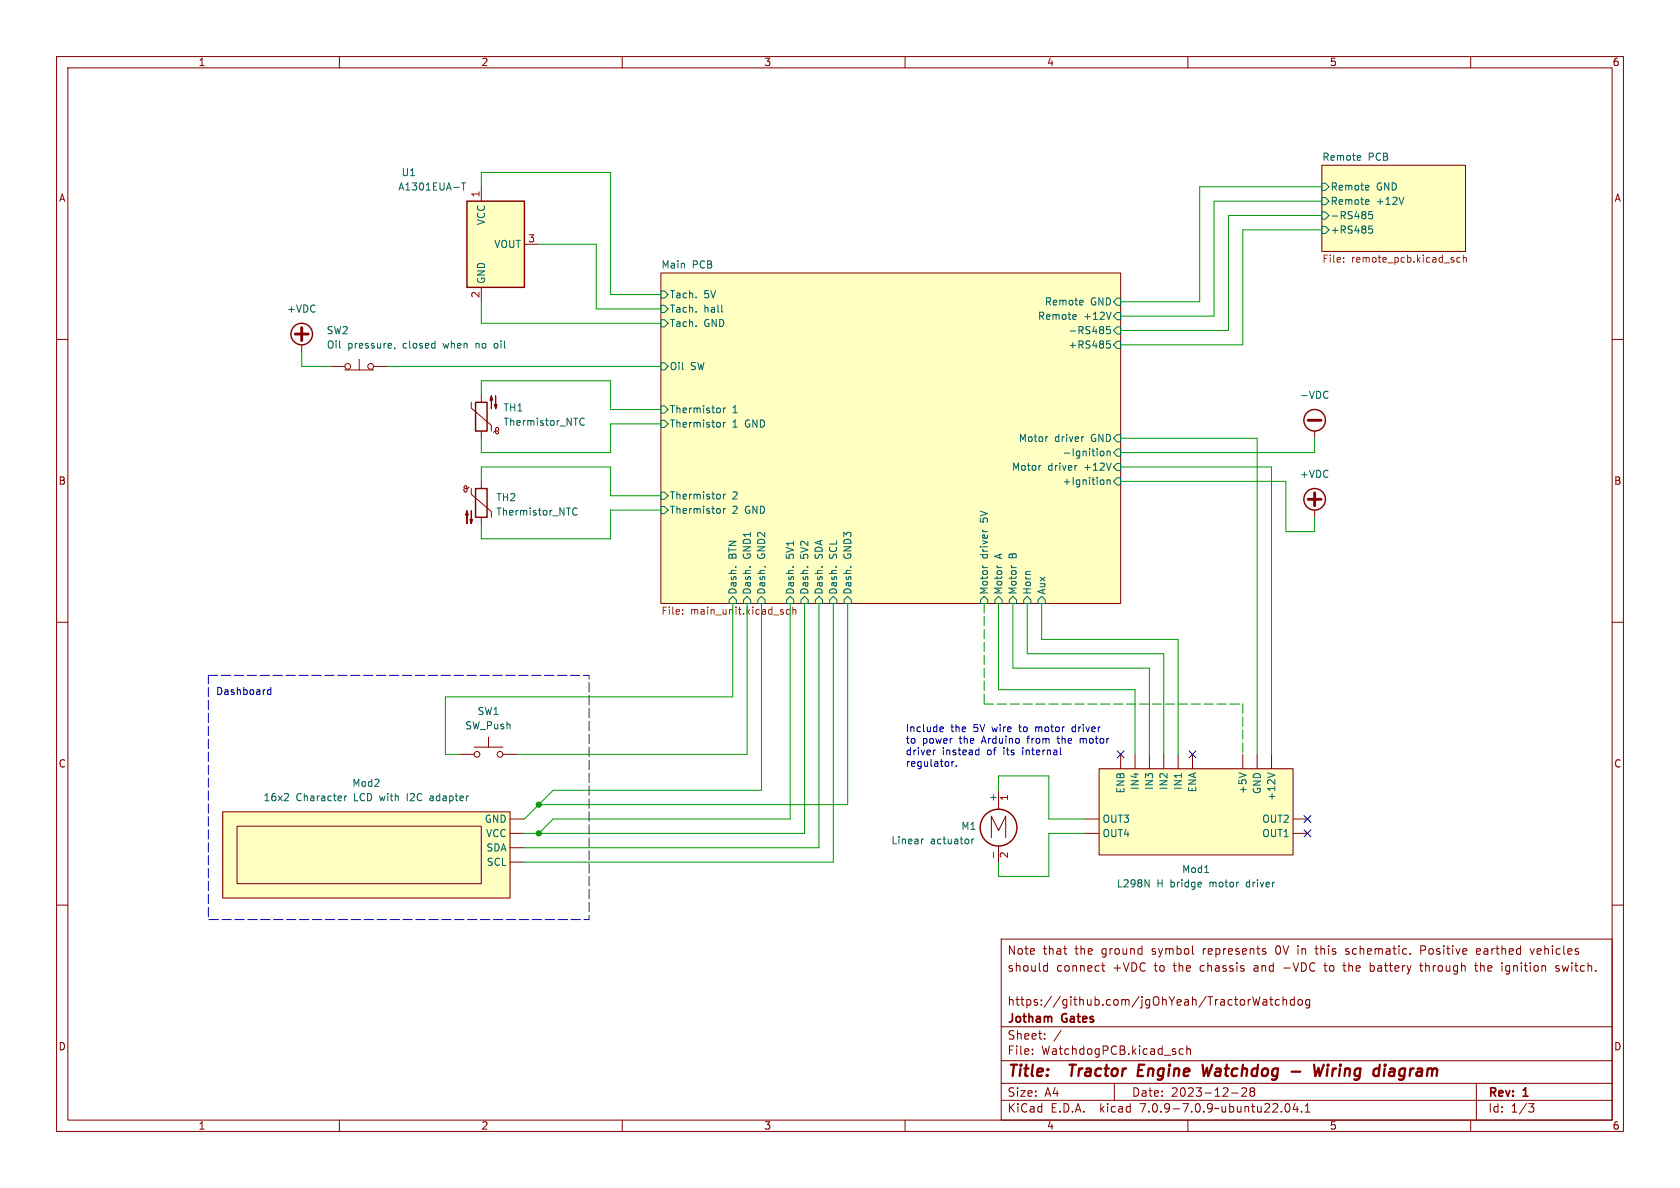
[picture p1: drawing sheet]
<svg xmlns="http://www.w3.org/2000/svg" width="297mm" height="210mm" viewBox="0 0 297 210" stroke-linecap="round" stroke-linejoin="round" font-family="sans-serif">
<g fill="none" stroke="#840000" stroke-width=".18">
<path d="M10 10h277v190h-277zM12 12h273v186h-273zM60 10v2M110 10v2M160 10v2M210 10v2M260 10v2M85.1 33v2.6M233.7 29.2h25.4v15.3h-25.4zM10 60h2M85.1 50.8v2.5M92.7 43.2h2.5"/>
<path d="M116.8 48.3h81.3v58.4h-81.3zM285 60h2M53.3 61v1.2M58.4 64.8h2.6M61 65.4h5M63.5 63.5v1.9M66 64.8h2.6M83.3 71.1v1l3.6 3.1v1M85.1 69.9v1.2M85.1 76.2v1.3M88.3 76.1l-.2-.5h-.3l-.2 .2v.7l.2 .2 .3-.1v-.3l-.3-.1h-.3l-.3 .3M232.4 76.2v1.3"/>
<path d="M82.9 86.1l-.2 .2-.3 .1-.3-.1v-.3l.2-.1 .2 .1v.8l-.1 .2-.3-.1-.2-.4M83.3 86.4v1l3.6 3v1M85.1 85.1v1.3M85.1 91.4v1.3M232.4 90.2v1.2M10 110h2M285 110h2M81.3 133.4h2.5M83.8 132.1h5.1M86.4 130.3v1.8M88.9 133.4h2.5M176.5 139.7v3.4"/>
<path d="M194.3 135.9h34.3v15.2h-34.3zM198.1 133.4v2.5M200.7 133.4v2.5M203.2 133.4v2.5M205.7 133.4v2.5M208.3 133.4v2.5M210.8 133.4v2.5M219.7 133.4v2.5M222.2 133.4v2.5M224.8 133.4v2.5M10 160h2M39.4 143.5h50.8v15.3h-50.8z"/>
<path d="M41.9 146.1h43.2v10.1h-43.2zM90.2 144.8h2.5M90.2 152.4h2.5M90.2 149.9h2.5M90.2 147.3h2.5M175.3 148.1v-3.8l1.2 2.5 1.3-2.5v3.8M176.5 149.6v2.8M191.8 144.8h2.5M191.8 147.3h2.5M228.6 144.8h2.5M228.6 147.3h2.5M285 160h2"/>
<path d="M177 166h108v32h-108zM184.7 170.7l.5 .1M185.2 170.2v1.5M185.2 171.6l-.5 .1M188 167.7h.6M188.5 168.7h.1M194.7 170.7h.6M195 170.2v1.3l.3 .2M221.5 176.2l.3 1.5 .3-1.1 .3 1.1 .3-1.5M223.3 176.8h.6l.1 .9M223.4 167.7l.3 .1M223.4 168.2l.3 .1 .1 .2-.2 .2h-.3"/>
<path d="M224 177.1h-.5a.29 .29 0 0 0-.3 .3 .29 .29 0 0 0 .3 .3l.5-.1M224.5 176.7h.5M224.7 176.2v1.3l.3 .2M226.2 176.8l-.5-.1-.2 .3v.4l.1 .2h.6M226.8 176.8l.2-.1 .4 .1 .1 .9M226.8 176.2v1.5M227 171.1h1.1M228.8 176.8l-.4-.1-.3 .3v.4l.1 .2h.6M228.8 176.2v1.5M229.5 176.8l.2-.1 .5 .1v.6l-.1 .2-.4 .1-.2-.1zM231.5 176.8l-.4-.1-.3 .3v.4l.2 .2h.5M231.5 176.7v1.2l-.3 .3-.3-.1"/>
<path d="M232.5 167.7h.5M232.7 167.2v1.3l.2 .2M234 170.7h.6M234.2 170.2v1.3l.3 .2M237.4 170.7h.6M237.6 170.2v1.3l.4 .2M237.9 168.6l.4 .1M238.3 167.7l-.3 .1-.1 .1 .1 .2 .3 .1M242.2 171.6h.6M242.2 170.8h.6M242.2 170.2v1.5M251 170.7h.5"/>
<path d="M251.2 170.2v1.3l.3 .2M251.2 168h.5M251.7 167.2h-.5v1.5M260.7 170.7h.5M260.9 170.2v1.3l.3 .2M261.7 167.9l-.2-.2h-.3l-.2 .2 .1 .7h.6M261.7 168.1l-.7 .1M266.2 172.1l.4 .1M266.7 170.7h-.2l-.3 .3v.6l.5 .1M270.5 167.7l.4 1 .3-1M275.6 170.8l-.4-.1-.2 .2 .1 .2 .5 .2v.3h-.6M276.2 170.7l.3 1"/>
<path d="M60 198v2M110 198v2M160 198v2M177 194.5h108M177 191.5h108M177 187.5h108M177 181.5h108M182.5 186.3v.1M182.5 185.5v.1M184.7 183.6v.1M184.7 182.8v.1M187.6 182.1l-1.3 2"/>
<path d="M197 191.5v3M209.2 185.5l-.5-.1-.2 .3v.4l.1 .2h.6M209.8 185.5l.2-.1 .4 .1 .1 .9M209.8 184.9v1.5M210 198v2M217.7 193.2h1.2M220.3 192.4v.5l-.8 .9h.9M221 192.4v.3l.2 .2M221.2 192.9l-.2 .3v.3l.2 .3 .5-.1 .1-.2-.1-.4-.2-.2M221.2 192.9h.3M221.7 192.4l.1 .3-.3 .2M227.3 195.2l.2-.1a.81 .81 0 0 1 .6 .6 .81 .81 0 0 1-.3 .8l-.1 .1a.81 .81 0 0 1-.4-1.4z"/>
<path d="M229 195l-.4 1.1h.9M229.3 195.6v1M230.1 196.5v.1M230.7 196.6h.9M230.7 195.5l.5-.4v1.5M260 198v2M261 191.5v6.5M270.2 195.1h1l-.5 .6 .4 .1 .1 .5-.3 .3h-.4"/>
<circle cx="61.5" cy="64.8" r=".51"/>
<circle cx="65.5" cy="64.8" r=".51"/>
<circle cx="84.3" cy="133.4" r=".51"/>
<circle cx="88.4" cy="133.4" r=".51"/>
</g>
<g fill="none" stroke="#840000" stroke-width=".4">
<path d="M189.1 188.2h1.1M189.6 188.2l-.2 2M201.2 189.2h.7M202.3 188.2h-.9l-.3 2h1M214.3 188.2l-.7 2-.2-1.4-.6 1.4M228.3 189.4h1.6M232.3 188.2l.2 2 .6-1.4 .2 1.4 .7-2M234.7 188.9l-.2 1.3M234.8 188.2v.2M234.8 188.2l-.1 .1 .1 .1M234.8 188.2l.1 .1-.1 .1M235.7 188.9l-.2 1.3"/>
<path d="M235.8 189l-.2 .3M245.9 188.9l.6 .1-.1 1.2M246.5 190.1l-.7 .1M246.6 189.4h-.7"/>
</g>
<g fill="#ffffc2" stroke="#ffffc2" stroke-width=".18">
<path d="M233.7 29.2h25.4v15.3h-25.4z"/>
<path d="M116.8 48.3h81.3v58.4h-81.3z"/>
<path d="M39.4 143.5h50.8v15.3h-50.8z"/>
<path d="M194.3 135.9h34.3v15.2h-34.3z"/>
<path d="M82.5 35.6h10.2v15.2h-10.2z"/>
</g>
<g fill="none" stroke="#006464" stroke-width=".18">
<path d="M81.6 32.3h.7M82 32.3v1.3M233.7 32.4h.6l.6 .6-.6 .7h-.6zM233.7 37.5h.6l.6 .6-.6 .6h-.6zM233.7 34.9h.6l.6 .7-.6 .6h-.6zM240.4 27.5l.2 .3-.7 .1M240.5 28.3h-.1M241.8 32.8l.2 .3-.6 .1M241.8 35.3l.2 .3-.6 .1M242 33.5l-.2 .1M242 36.1h-.2M242 39.9h.6"/>
<path d="M242.6 37.4h-.6v.6l.1-.1 .5 .1 .1 .1-.1 .5-.2 .1-.4-.1M248.2 34.9l-.4 1.2M116.8 54h.7l.6 .6-.6 .6h-.7zM116.8 51.4h.7l.6 .7-.6 .6h-.7zM116.8 56.5h.7l.6 .7-.6 .6h-.7zM127.7 55.1l.1 .1M190.1 55.6l.2 .3-.6 .1M190.2 56.4l-.1 .1M191.3 53.1l.2 .3-.6 .1M191.4 53.9h-.1M196.3 57.7h-.6l-.1 .6 .2-.1 .4 .1 .1 .2v.4l-.2 .1-.5-.1M196.4 55.2l-.4 1.3"/>
<path d="M197.5 52.7h.6v1.3h-.6l-.7-.7zM197.5 57.8h.6v1.3h-.6l-.7-.7zM197.5 55.2h.6v1.3h-.6l-.7-.6zM233.7 40h.6l.6 .6-.6 .7h-.6zM242 40.5l.4-.1 .3 .3-.1 .5h-.6M69.8 61.5l-.1 .2M87.5 60.8l-.1 .1 .1 .6M102.5 74.6l.2 .5 .3 .1 .3-.1M103.3 74l-.3-.1-.3 .1-.2 .5M116.8 71.8h.7l.6 .6-.6 .6h-.7zM116.8 74.3h.7l.6 .6-.6 .7h-.7zM116.8 64.1h.7l.6 .7-.6 .6h-.7z"/>
<path d="M127.9 72.1v.9M127.9 74.7v.8M128.3 72.1l-.4 .3M128.3 74.7l-.4 .2M185.1 77.2h.2M191.6 77.2l-.2 .1M194.5 80l.2-.3 .3 .1 .2 .2-.2 .5-.3 .1-.2-.3M195.7 60.3h.6M195.7 60.8h.4l.2 .2-.1 .5h-.5M195.7 79.7v.9M195.7 79.9l.2-.2 .3 .1 .1 .8M197.5 76.8h.6v1.3h-.6l-.7-.6z"/>
<path d="M197.5 79.4h.6v1.2h-.6l-.7-.6zM197.5 60.3h.6v1.3h-.6l-.7-.6zM234.5 69.2l.3 .1M234.8 70.3l-.3 .1M101.2 90.5l.3 .5 .3 .1 .2-.2M102 89.9l-.2-.1-.3 .1-.3 .4M116.8 87h.7l.6 .6-.6 .7h-.7zM116.8 89.5h.7l.6 .7-.6 .6h-.7zM127.9 87.4v.8M127.9 89.9v.8M128.3 87.4l-.4 .2M128.3 89.9l-.4 .2"/>
<path d="M173.7 93.6v.1M173.7 100v.1M176.3 100v.1M178.8 100v.1M183.9 82.3h.1M190.4 82.3h-.3M194.9 84.8l.3 .3v.3l-.3 .3M195.7 84.9l.2-.1 .3 .1 .1 .8M195.7 84.8v.9M197.5 84.5h.6v1.2h-.6l-.7-.6zM197.5 81.9h.6v1.3h-.6l-.7-.6zM128.9 106l.6-.6 .7 .6v.7h-1.3z"/>
<path d="M132.1 105.4l.6 .6v.7h-1.3v-.7zM134.6 105.4l.7 .6v.7h-1.3v-.7zM139.7 105.4l.6 .6v.7h-1.2v-.7zM142.2 105.4l.7 .6v.7h-1.3v-.7zM144.8 105.4l.6 .6v.7h-1.3v-.7zM147.3 105.4l.7 .6v.7h-1.3v-.7zM149.9 105.4l.6 .6v.7h-1.3v-.7zM174 105.4l.6 .6v.7h-1.2v-.7zM176.5 105.4l.7 .6v.7h-1.3v-.7zM179.1 105.4l.6 .6v.7h-1.3v-.7zM181.6 105.4l.6 .6v.7h-1.2v-.7zM184.1 105.4l.7 .6v.7h-1.3v-.7z"/>
<path d="M219 136.6l1.3 .4M224.1 136.6l1.3 .4M50.8 140.3l.2 .2v.3l-.8 .7h.8M60.9 140.7v.8M61.3 140.7l-.4 .2M76.2 140.7l-.2 .1M76.2 141.1l-.2 .1 .2 .3M163.3 148.3l-.3 .1M171.8 148.3v.9M172.2 148.3l-.4 .3M175.6 150.6v1M202.4 155.5l.7 1.3v-1.3"/>
<path d="M213 154.2h.7"/>
</g>
<path d="M237.5 46.2v.2M237.5 45.6v.1M258.2 45.6l-.4-.1-.3 .3 .2 .5h.5M258.7 45.6l.2-.1 .3 .1v.8M258.7 45.1v1.3M120.7 108.5v.1M120.7 107.8v.1M139.6 107.8l-.3-.1-.3 .3 .1 .5h.5M140.2 107.9l.1-.2 .3 .1 .1 .8M140.2 107.3v1.3" fill="none" stroke="#725600" stroke-width=".18"/>
<g fill="none" stroke="#840000" stroke-width=".25">
<path d="M82.5 35.6h10.2v15.2h-10.2zM84.1 71.1h2v5.1h-2zM84.1 86.4h2v5h-2z"/>
<circle cx="53.3" cy="59.1" r="1.9"/>
<circle cx="232.4" cy="74.3" r="1.9"/>
<circle cx="232.4" cy="88.3" r="1.9"/>
<circle cx="176.5" cy="146.3" r="3.3"/>
</g>
<g fill="#840000" stroke="#840000" stroke-width=".18">
<path d="M82.5 90.3l.3 .8h-.5l.2-.8v2.3z"/>
<path d="M83.3 90.3v2.3l-.2-.8h.5l-.3 .8z"/>
<path d="M87.6 70v2.3l-.2-.8h.5l-.3 .8z"/>
<path d="M86.9 70l.2 .7h-.5l.3-.7v2.3z"/>
</g>
<path d="M52.2 59.1h2.3M53.3 57.9v2.3M231.3 74.3h2.3M231.3 88.3h2.3M232.4 87.1v2.3" fill="none" stroke="#840000" stroke-width=".51"/>
<g fill="none" stroke="#0000c2" stroke-width=".18">
<path d="M47.9 121.5v1.3M47.9 122l-.4-.1-.2 .3 .1 .5h.5M165.4 132.6l-.4 .2M166.2 129.3h.5M166.2 128.6l.4-.1 .2 .3-.6 .1M168.3 134.6v.9M168.6 134.6l-.3 .3M169.1 135.4v.1M172.7 132.6h.4M173.1 132.2v1.2M173.1 133.4h-.4M183.1 128.5v.8"/>
<path d="M183.3 128.5l-.2 .1M186.9 130.5h.4M187 130.1l.1 1.2M187.5 133.3l.1 .1M190 128.5l-.4 .1-.1 .1 .1 .5 .4 .1M191 130.5v.9M191.3 130.5l-.3 .2"/>
</g>
<path d="M36.8 119.4h67.3v43.2h-67.3v-43.2" fill="none" stroke="#0000c2" stroke-width=".18" stroke-dasharray="1.7 .6"/>
<g fill="none" stroke="#009600" stroke-width=".18">
<path d="M85.1 33v-2.5h22.8v21.6h8.9M233.7 33h-21.6v20.3h-14M233.7 35.6h-19.1v20.3h-16.5M233.7 38.1h-16.5v20.3h-19.1M85.1 53.3v3.9h31.7M95.2 43.2h10.2v11.4h11.4M233.7 40.6h-14v20.4h-21.6M53.3 62.2v2.6h5.1M68.6 64.8h48.2M85.1 69.9v-2.6h22.8v5.1h8.9M116.8 74.9h-8.9v5.1h-22.8v-2.5M198.1 77.5h24.1v55.9"/>
<path d="M232.4 77.5v2.5h-34.3M85.1 85.1v-2.5h22.8v5h8.9M116.8 90.2h-8.9v5.1h-22.8v-2.6M198.1 85.1h29.2v8.9h5.1v-2.6M198.1 82.6h26.7v50.8M129.5 106.7v16.5h-50.8v10.2h2.6M132.1 106.7v26.7h-40.7M134.6 106.7v33h-36.8l-5.1 5.1M139.7 106.7v38.1h-41.9l-2.6 2.5M142.2 106.7v40.6h-49.5M144.8 106.7v43.2h-52.1M147.3 106.7v45.7h-54.6"/>
<path d="M149.9 106.7v35.5h-54.7M176.5 106.7v15.2h24.2v11.5M179.1 106.7v11.4h24.1v15.3M181.6 106.7v8.9h24.1v17.8M184.1 106.7v6.3h24.2v20.4M176.5 139.7v-2.5h8.9v7.6h6.4M191.8 147.3h-6.4v7.6h-8.9v-2.5"/>
</g>
<path d="M174 106.7v17.8M174 124.5h45.7M219.7 124.5v8.9" fill="none" stroke="#009600" stroke-width=".18" stroke-dasharray="1.7 .6"/>
<path d="M197.5 132.7l1.2 1.3M198.7 132.7l-1.2 1.3M210.2 132.7l1.2 1.3M211.4 132.7l-1.2 1.3M230.5 144.2l1.2 1.2M230.5 146.7l1.2 1.2M231.7 144.2l-1.2 1.2M231.7 146.7l-1.2 1.2" fill="none" stroke="#000084" stroke-width=".18"/>
<g fill="#009600" stroke="#009600" stroke-width=".18">
<circle cx="95.2" cy="147.3" r=".46"/>
<circle cx="95.2" cy="142.2" r=".46"/>
</g>
<g font-size="2.8" fill="#840000">
<text x="178" y="190.9">Title:</text>
<text x="190" y="190.9">Tractor</text>
<text x="202.8" y="190.9">Engine</text>
<text x="215" y="190.9">Watchdog</text>
<text x="236.3" y="190.9">Wiring</text>
<text x="247.7" y="190.9">diagram</text>
</g>
<g font-size="2.1" fill="#840000">
<text x="178" y="172">should</text>
<text x="178" y="169">Note</text>
<text x="184.4" y="169">that</text>
<text x="186.7" y="172">connect</text>
<text x="190.1" y="169">the</text>
<text x="194.9" y="169">ground</text>
<text x="196.8" y="172">+VDC</text>
<text x="203.9" y="169">symbol</text>
<text x="204.3" y="172">to</text>
<text x="207.8" y="172">the</text>
<text x="212.6" y="172">chassis</text>
<text x="213.1" y="169">represents</text>
<text x="222.2" y="172">and</text>
<text x="226.1" y="169">0V in</text>
<text x="227.6" y="172">-VDC</text>
<text x="233.5" y="169">this</text>
<text x="235" y="172">to</text>
<text x="238.6" y="172">the</text>
<text x="238.9" y="169">schematic.</text>
<text x="243.4" y="172">battery</text>
<text x="252.3" y="169">Positive</text>
<text x="252.4" y="172">through</text>
<text x="262.3" y="172">the</text>
<text x="262.4" y="169">earthed</text>
<text x="267.1" y="172">ignition</text>
<text x="272.1" y="169">vehicles</text>
<text x="276.8" y="172">switch.</text>
<text x="178" y="178">https://github.com/jgOhYeah/TractorWatchdog</text>
<text x="178" y="184">Sheet:</text>
<text x="178" y="181.2">Jotham</text>
<text x="187.8" y="181.2">Gates</text>
<text x="178" y="186.7">File:</text>
<text x="184.1" y="186.7">WatchdogPCB.kicad_sch</text>
<text x="178" y="196.9">KiCad</text>
<text x="178" y="194.1">Size:</text>
<text x="184.7" y="194.1">A4</text>
<text x="185.7" y="196.9">E.D.A.</text>
<text x="194.6" y="196.9">kicad</text>
<text x="200" y="194.1">Date:</text>
<text x="201.8" y="196.9">7.0.9-7.0.9~ubuntu22.04.1</text>
<text x="207" y="194.1">2023-12-28</text>
<text x="263" y="194.3">Rev:</text>
<text x="263" y="196.9">Id:</text>
<text x="267.1" y="196.9">1/3</text>
<text x="269.4" y="194.3">1</text>
</g>
<g font-size="1.8" fill="#840000">
<text x="35" y="11.9">1</text>
<text x="85" y="11.9">2</text>
<text x="135" y="11.9">3</text>
<text x="185" y="11.9">4</text>
<text x="235" y="11.9">5</text>
<text x="285" y="11.9">6</text>
<text x="10.3" y="35.9">A</text>
<text x="285.3" y="35.9">A</text>
<text x="10.3" y="85.9">B</text>
<text x="285.3" y="85.9">B</text>
<text x="10.3" y="135.9">C</text>
<text x="285.3" y="135.9">C</text>
<text x="10.3" y="185.9">D</text>
<text x="285.3" y="185.9">D</text>
<text x="35" y="199.9">1</text>
<text x="85" y="199.9">2</text>
<text x="135" y="199.9">3</text>
<text x="185" y="199.9">4</text>
<text x="235" y="199.9">5</text>
<text x="285" y="199.9">6</text>
</g>
<g font-size="1.8" fill="#006464">
<text x="233.7" y="28.5">Remote</text>
<text x="241.9" y="28.5">PCB</text>
<text x="70.3" y="33.9">A1301EUA-T</text>
<text x="70.9" y="31.3">U1</text>
<text x="235.1" y="33.9">Remote</text>
<text x="243.3" y="33.9">GND</text>
<text x="86" y="39.9" transform="rotate(-90 86 39.9)">VCC</text>
<text x="235.1" y="41.5">+RS485</text>
<text x="235.1" y="39">-RS485</text>
<text x="235.1" y="36.4">Remote</text>
<text x="243.3" y="36.4">+12V</text>
<text x="87.3" y="44">VOUT</text>
<text x="116.8" y="47.5">Main</text>
<text x="122.4" y="47.5">PCB</text>
<text x="86" y="50.3" transform="rotate(-90 86 50.3)">GND</text>
<text x="118.3" y="52.9">Tach.</text>
<text x="124.4" y="52.9">5V</text>
<text x="50.6" y="55.5">+VDC</text>
<text x="57.7" y="59.3">SW2</text>
<text x="118.3" y="55.5">Tach.</text>
<text x="118.3" y="58">Tach.</text>
<text x="124.4" y="55.5">hall</text>
<text x="124.4" y="58">GND</text>
<text x="183.4" y="56.7">Remote</text>
<text x="184.6" y="54.2">Remote</text>
<text x="188.8" y="59.3">-RS485</text>
<text x="191.6" y="56.7">+12V</text>
<text x="192.8" y="54.2">GND</text>
<text x="57.7" y="61.8">Oil</text>
<text x="61.5" y="61.8">pressure,</text>
<text x="71.3" y="61.8">closed</text>
<text x="78.7" y="61.8">when</text>
<text x="84.6" y="61.8">no</text>
<text x="88" y="61.8">oil</text>
<text x="118.3" y="65.6">Oil</text>
<text x="122.1" y="65.6">SW</text>
<text x="188.8" y="61.8">+RS485</text>
<text x="229.7" y="70.7">-VDC</text>
<text x="88.9" y="72.9">TH1</text>
<text x="88.9" y="75.5">Thermistor_NTC</text>
<text x="118.3" y="73.3">Thermistor</text>
<text x="118.3" y="75.8">Thermistor</text>
<text x="129.4" y="73.3">1</text>
<text x="129.4" y="75.8">1</text>
<text x="131.8" y="75.8">GND</text>
<text x="178.8" y="83.4">Motor</text>
<text x="180" y="78.3">Motor</text>
<text x="185.2" y="83.4">driver</text>
<text x="186.4" y="78.3">driver</text>
<text x="187.7" y="80.9">-Ignition</text>
<text x="191.8" y="83.4">+12V</text>
<text x="193" y="78.3">GND</text>
<text x="87.6" y="88.8">TH2</text>
<text x="118.3" y="88.5">Thermistor</text>
<text x="129.4" y="88.5">2</text>
<text x="187.7" y="86">+Ignition</text>
<text x="229.7" y="84.7">+VDC</text>
<text x="87.6" y="91.4">Thermistor_NTC</text>
<text x="118.3" y="91">Thermistor</text>
<text x="129.4" y="91">2</text>
<text x="131.8" y="91">GND</text>
<text x="174.9" y="92.2" transform="rotate(-90 174.9 92.2)">5V</text>
<text x="130.4" y="98.8" transform="rotate(-90 130.4 98.8)">BTN</text>
<text x="132.9" y="98.8" transform="rotate(-90 132.9 98.8)">GND1</text>
<text x="135.5" y="98.8" transform="rotate(-90 135.5 98.8)">GND2</text>
<text x="140.6" y="98.8" transform="rotate(-90 140.6 98.8)">5V1</text>
<text x="143.1" y="98.8" transform="rotate(-90 143.1 98.8)">5V2</text>
<text x="145.6" y="98.8" transform="rotate(-90 145.6 98.8)">SDA</text>
<text x="148.2" y="98.8" transform="rotate(-90 148.2 98.8)">SCL</text>
<text x="150.7" y="98.8" transform="rotate(-90 150.7 98.8)">GND3</text>
<text x="174.9" y="98.8" transform="rotate(-90 174.9 98.8)">driver</text>
<text x="177.4" y="98.8" transform="rotate(-90 177.4 98.8)">A</text>
<text x="179.9" y="98.8" transform="rotate(-90 179.9 98.8)">B</text>
<text x="130.4" y="105.2" transform="rotate(-90 130.4 105.2)">Dash.</text>
<text x="132.9" y="105.2" transform="rotate(-90 132.9 105.2)">Dash.</text>
<text x="135.5" y="105.2" transform="rotate(-90 135.5 105.2)">Dash,</text>
<text x="140.6" y="105.2" transform="rotate(-90 140.6 105.2)">Dash.</text>
<text x="143.1" y="105.2" transform="rotate(-90 143.1 105.2)">Dash.</text>
<text x="145.6" y="105.2" transform="rotate(-90 145.6 105.2)">Dash.</text>
<text x="148.2" y="105.2" transform="rotate(-90 148.2 105.2)">Dash.</text>
<text x="150.7" y="105.2" transform="rotate(-90 150.7 105.2)">Dash.</text>
<text x="174.9" y="105.2" transform="rotate(-90 174.9 105.2)">Motor</text>
<text x="177.4" y="105.2" transform="rotate(-90 177.4 105.2)">Motor</text>
<text x="179.9" y="105.2" transform="rotate(-90 179.9 105.2)">Motor</text>
<text x="182.5" y="105.2" transform="rotate(-90 182.5 105.2)">Horn</text>
<text x="185" y="105.2" transform="rotate(-90 185 105.2)">Aux</text>
<text x="82.1" y="129.1">SW_Push</text>
<text x="84.3" y="126.6">SW1</text>
<text x="46.5" y="141.8">16x2</text>
<text x="52.3" y="141.8">Character</text>
<text x="62.2" y="139.3">Mod2</text>
<text x="62.7" y="141.8">LCD with</text>
<text x="72.4" y="141.8">I2C</text>
<text x="76.7" y="141.8">adapter</text>
<text x="176.3" y="141.9" transform="rotate(-90 176.3 141.9)">+</text>
<text x="199" y="140.4" transform="rotate(-90 199 140.4)">ENB</text>
<text x="201.5" y="139.7" transform="rotate(-90 201.5 139.7)">IN4</text>
<text x="204.1" y="139.7" transform="rotate(-90 204.1 139.7)">IN3</text>
<text x="206.6" y="139.7" transform="rotate(-90 206.6 139.7)">IN2</text>
<text x="209.1" y="139.7" transform="rotate(-90 209.1 139.7)">IN1</text>
<text x="211.7" y="140.2" transform="rotate(-90 211.7 140.2)">ENA</text>
<text x="220.6" y="140.5" transform="rotate(-90 220.6 140.5)">+5V</text>
<text x="223.1" y="140.5" transform="rotate(-90 223.1 140.5)">GND</text>
<text x="225.7" y="141.7" transform="rotate(-90 225.7 141.7)">+12V</text>
<text x="85.6" y="145.6">GND</text>
<text x="85.8" y="148.2">VCC</text>
<text x="157.5" y="149.5">Linear</text>
<text x="164.5" y="149.5">actuator</text>
<text x="169.8" y="146.9">M1</text>
<text x="194.8" y="145.6">OUT3</text>
<text x="194.8" y="148.2">OUT4</text>
<text x="223.1" y="148.2">OUT1</text>
<text x="223.1" y="145.6">OUT2</text>
<text x="85.9" y="150.7">SDA</text>
<text x="86" y="153.3">SCL</text>
<text x="208.9" y="154.5">Mod1</text>
<text x="197.4" y="157.1">L298N</text>
<text x="204.5" y="157.1">H bridge</text>
<text x="214.1" y="157.1">motor</text>
<text x="220.8" y="157.1">driver</text>
</g>
<g font-size="1.8" fill="#a90000">
<text x="84.8" y="35" transform="rotate(-90 84.8 35)">1</text>
<text x="93.3" y="42.9">3</text>
<text x="84.8" y="52.8" transform="rotate(-90 84.8 52.8)">2</text>
<text x="178.5" y="141.7" transform="rotate(-90 178.5 141.7)">1</text>
<text x="178.5" y="151.8" transform="rotate(-90 178.5 151.8)">2</text>
</g>
<g font-size="1.8" fill="#725600">
<text x="233.7" y="46.8">File:</text>
<text x="238.9" y="46.8">remote_pcb.kicad_sch</text>
<text x="116.8" y="109">File:</text>
<text x="122.1" y="109">main_unit.kicad_sch</text>
</g>
<g font-size="1.8" fill="#0000c2">
<text x="38.1" y="122.9">Dashboard</text>
<text x="160" y="129.5">Include</text>
<text x="160" y="131.6">to</text>
<text x="163.1" y="131.6">power</text>
<text x="168.1" y="129.5">the</text>
<text x="169.7" y="131.6">the</text>
<text x="172.2" y="129.5">5V</text>
<text x="173.9" y="131.6">Arduino</text>
<text x="175.7" y="129.5">wire</text>
<text x="180.7" y="129.5">to</text>
<text x="182.1" y="131.6">from</text>
<text x="183.7" y="129.5">motor</text>
<text x="187.6" y="131.6">the</text>
<text x="190.4" y="129.5">driver</text>
<text x="191.8" y="131.6">motor</text>
<text x="160" y="133.6">driver</text>
<text x="160" y="135.6">regulator.</text>
<text x="166.6" y="133.6">instead</text>
<text x="174.6" y="133.6">of</text>
<text x="177.7" y="133.6">its</text>
<text x="181.2" y="133.6">internal</text>
</g>
</svg>
